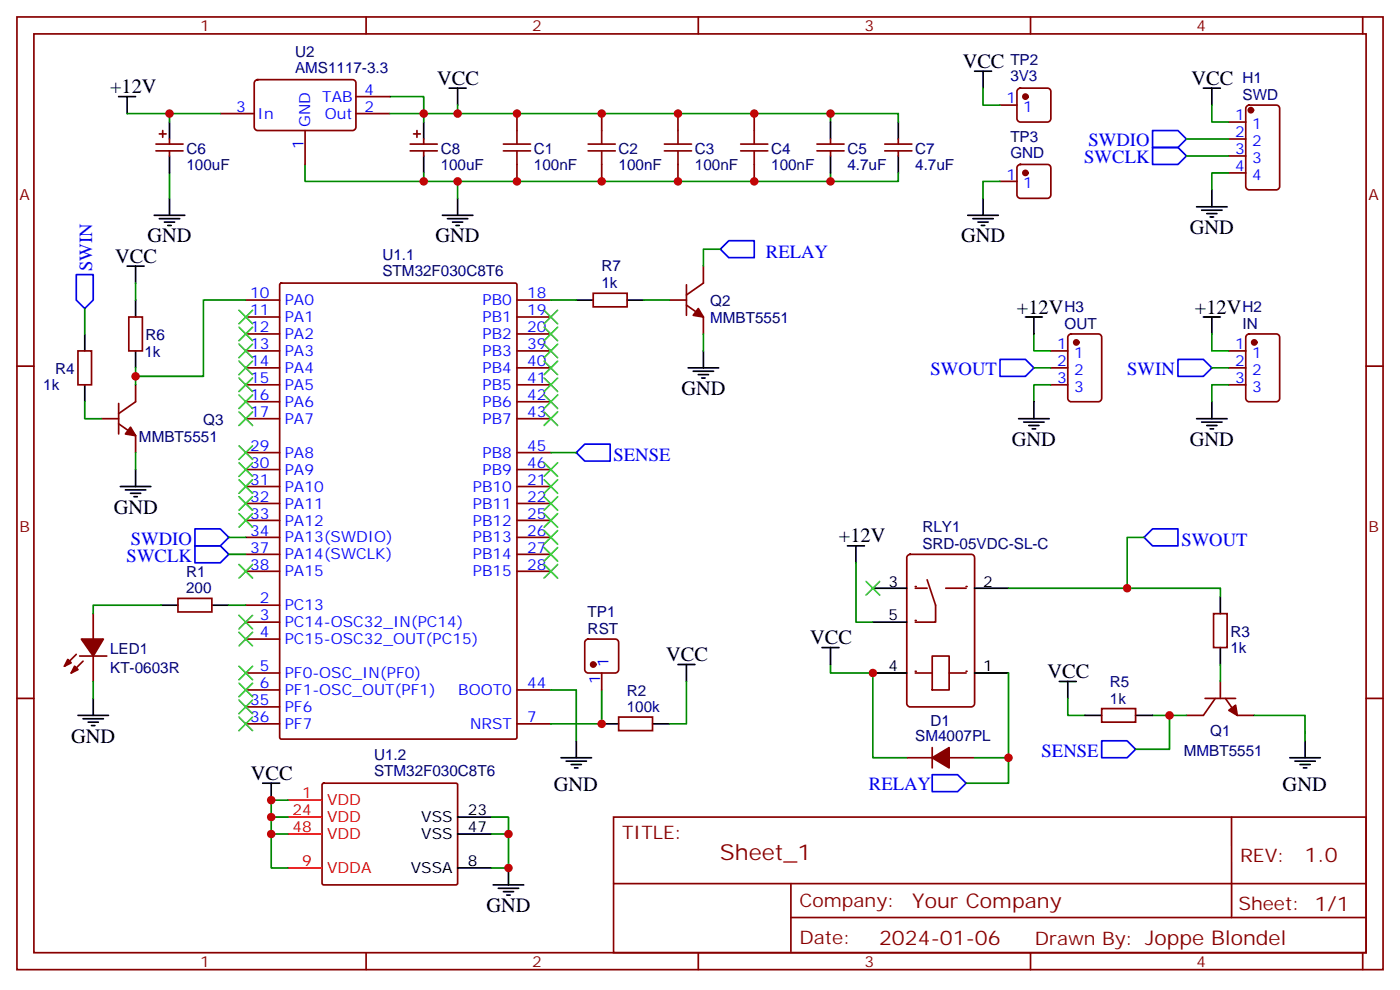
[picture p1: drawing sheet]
<svg xmlns="http://www.w3.org/2000/svg" width="291mm" height="206mm" viewBox="0 0 291 206" stroke-linecap="round" stroke-linejoin="round" font-family="sans-serif">
<g fill="none" stroke="#870000" stroke-width=".35">
<path d="M3.5 3.5h284.4v198.3h-284.4zM7.1 7.1h277.2v191.2h-277.2zM53.2 16.8l.4-.2h19.8a.71 .71 0 0 1 .7 .7v9.2a.76 .76 0 0 1-.7 .7h-19.8a.76 .76 0 0 1-.7-.7v-9.2zM76.2 3.5v3.6M145.3 3.5v3.6M214.5 3.5v3.6M283.6 3.5v3.6M45.9 23.6h7M63.5 27.2v7M74.1 23.6h7M74.1 20.1h7M107.6 23.6v3.6"/>
<path d="M107.6 34.2v3.5M125.2 23.6v3.6M125.2 34.2v3.5M141.1 23.6v3.6M141.1 34.2v3.5M157 23.6v3.6M157 34.2v3.5M184.1 31.4h5.7M184.1 30h5.7M187 28.9v1.1M187 31.4v1.1M255.8 25.4h3.5"/>
<path d="M255.8 28.9h3.5M255.8 32.5h3.5M255.8 36h3.5M259.5 22.1l.5-.2h5.6a.71 .71 0 0 1 .7 .7v16.2a.76 .76 0 0 1-.7 .7h-5.6a.76 .76 0 0 1-.7-.7v-16.2zM58.3 59.1l.3-.2h48.6l.3 .2 .1 94.4-.2 .3h-48.8l-.3-.2zM3.5 76.2h3.6M51.2 62.4h7M51.2 66h7M51.2 69.5h7M51.2 73h7M51.2 76.6h7M107.6 62.4h7.1"/>
<path d="M107.6 66h7.1M107.6 69.5h7.1M107.6 73h7.1M107.6 76.6h7.1M218.7 73h3.5M218.7 76.6h3.5M222.5 69.7l.5-.2h5.6a.71 .71 0 0 1 .7 .7v12.7a.76 .76 0 0 1-.7 .7h-5.6a.76 .76 0 0 1-.8-.7v-12.7zM255.8 73h3.5M255.8 76.6h3.5M259.5 69.7l.5-.2h5.6a.71 .71 0 0 1 .7 .7v12.7a.76 .76 0 0 1-.7 .7h-5.6a.76 .76 0 0 1-.7-.7v-12.7zM284.3 76.2h3.6M51.2 80.1h7"/>
<path d="M51.2 83.6h7M51.2 87.1h7M51.2 94.2h7M51.2 97.7h7M107.6 80.1h7.1M107.6 83.6h7.1M107.6 87.1h7.1M107.6 94.2h7.1M107.6 97.7h7.1M218.7 80.1h3.5M255.8 80.1h3.5M51.2 101.2h7"/>
<path d="M51.2 104.8h7M51.2 108.3h7M51.2 111.8h7M51.2 115.4h7M51.2 118.9h7M107.6 101.2h7.1M107.6 104.8h7.1M107.6 108.3h7.1M107.6 111.8h7.1M107.6 115.4h7.1M107.6 118.9h7.1M189 115.6l.4-.2h12.7a.71 .71 0 0 1 .7 .7v30.3a.76 .76 0 0 1-.7 .7h-12.7a.76 .76 0 0 1-.7-.7v-30.3z"/>
<path d="M15.9 136.2l-2.5 2.4M16.6 136.5h5.6M17.3 137.6l-2.5 2.5M19.4 127.7v5.3M19.4 136.5v5.3M37 124.5h7.1v2.9h-7.1zM51.2 125.9h7M51.2 129.5h7M51.2 133h7M194 136.5h3.6v7.1h-3.6zM3.5 145.3h3.6M51.2 143.6h7"/>
<path d="M51.2 150.6h7M51.2 140.1h7M51.2 147.1h7M107.6 143.6h7.1M107.6 150.6h7.1M128.8 149.2h7v2.8h-7zM190.5 140.1h3.5M197.6 140.1h3.5M284.3 145.3h3.6M67.1 163.2l.3-.2h27.7l.1 .3v20.7l-.3 .1h-27.7l-.2-.3zM127.7 170h156.6v28.3h-156.6zM256.3 170.1v20.8"/>
<path d="M76.2 198.3v3.5M127.7 183.9h156.5M145.3 198.3v3.5M164.6 190.9h119.6M164.6 183.9v14.1M214.5 198.3v3.5M283.6 198.3v3.5"/>
</g>
<path d="M60 166.5h7M60 170h7M60 173.6h7M60 180.6h7" fill="none" stroke="#f00" stroke-width=".35"/>
<g fill="none" stroke="#000" stroke-width=".35">
<path d="M93.5 18.3h3.5M95.2 18.3v3.6M250.5 18.3h3.5M252.2 18.3v3.6M24.7 20.1h3.5M26.5 20.1v3.5M187 25.4v3.5M187 32.5v3.5M252.2 39.5v3.5M32.1 44.8h6.4M33.2 45.5h4.2M34.2 46.2h2.1"/>
<path d="M34.9 46.9h.7M35.3 41.3v3.5M92.1 44.8h6.3M93.1 45.5h4.3M94.2 46.2h2.1M94.9 46.9h.7M95.2 41.3v3.5M249.1 43h6.3M250.1 43.7h4.3M251.2 44.5h2.1M251.9 45.2h.7M213.4 66h3.6"/>
<path d="M215.2 66v3.5M250.5 66h3.5M252.2 66v3.5M212 87.1h6.4M213.1 87.8h4.2M214.1 88.5h2.2M214.8 89.3h.7M215.2 83.6v3.5M249.1 87.1h6.3M250.1 87.8h4.3M251.2 88.5h2.1M251.9 89.3h.7"/>
<path d="M252.2 83.6v3.5M33.5 125.9h3.5M44.1 125.9h3.5M141.1 138.3h3.5M142.9 138.3v3.5M181.7 122.4h7M181.7 129.5h7M202.8 122.4h7.1M16.2 148.9h6.4M17.3 149.6h4.2M18.3 150.3h2.2M19 151h.8"/>
<path d="M19.4 145.3v3.6M116.8 157.7h6.3M117.8 158.4h4.3M118.9 159.1h2.1M119.6 159.8h.7M119.9 154.2v3.5M125.2 150.6h3.6M135.8 150.6h3.5M181.7 140.1h7M202.8 140.1h7.1M54.7 163h3.5M56.4 163v3.5"/>
<path d="M95.2 170h7.1M95.2 173.6h7.1M95.2 180.6h7.1M102.7 184.1h6.3M103.7 184.9h4.2M104.8 185.6h2.1M105.5 186.3h.7M105.8 180.6v3.5"/>
</g>
<g fill="none" stroke="#008700" stroke-width=".35">
<path d="M26.5 23.6h19.4M35.3 36v5.3M63.5 34.2v3.5h31.7v3.6M81.1 20.1h7.1v3.5h7v-1.7M81.1 23.6h7.1M95.2 23.6h77.7v1.8M172.9 36v1.7h-77.7M172.9 23.6h14.1v1.8M187 36v1.7h-14.1M246.9 28.9h8.9M246.9 32.5h8.9M252.2 21.9v3.5h3.6"/>
<path d="M255.8 36h-3.6v3.5M215.2 69.5v3.5h3.5M215.2 76.6h3.5M252.2 69.5v3.5h3.6M252.2 76.6h3.6M218.7 80.1h-3.5v3.5M255.8 80.1h-3.6v3.5M47.6 111.8h3.6M47.6 115.4h3.6M33.5 125.9h-14.1v1.8M47.6 125.9h3.6M19.4 141.8v3.5"/>
<path d="M114.7 143.6h5.2v10.6M125.2 143.6v7h-10.5M142.9 141.8v8.8h-3.6M56.4 173.6h3.6M56.4 170h3.6M60 166.5h-3.6v14.1h3.6M102.3 170h3.5v3.6h-3.5M105.8 173.6v7h-3.5"/>
</g>
<g fill="none" stroke="#a10000" stroke-width=".35">
<path d="M104.8 30h5.6M104.8 31.4h5.6M107.6 27.2v2.8M107.6 31.4v2.8M122.4 30h5.7M122.4 31.4h5.7M125.2 27.2v2.8M125.2 31.4v2.8M138.3 30h5.6M138.3 31.4h5.6M141.1 27.2v2.8M141.1 31.4v2.8"/>
<path d="M154.2 30h5.6M154.2 31.4h5.6M157 27.2v2.8M157 31.4v2.8"/>
</g>
<g fill="#870000" stroke="#870000" stroke-width=".35">
<path d="M15.5 138.6l.7 .7-1.4 .8z"/>
<path d="M14.1 137.2l.7 .7-1.4 .7z"/>
<path d="M16.9 133h4.6l-2.1 3.5z"/>
<circle cx="260.3" cy="22.9" r=".53"/>
<circle cx="261.1" cy="71.3" r=".53"/>
<circle cx="224" cy="71.3" r=".53"/>
</g>
<path d="M239.9 27.2h5.3l1.7 1.7-1.7 1.8h-5.3zM239.9 30.7h5.3l1.7 1.8-1.7 1.7h-5.3zM208.1 74.8h5.3l1.8 1.8-1.8 1.7h-5.3zM245.2 74.8h5.3l1.7 1.8-1.7 1.7h-5.3zM40.6 113.6h5.3l1.7 1.8-1.7 1.7h-5.3zM40.6 110.1h5.3l1.7 1.7-1.7 1.8h-5.3z" fill="none" stroke="#00f" stroke-width=".35"/>
<g fill="#870000">
<circle cx="190.5" cy="139.7" r=".18"/>
<circle cx="201.1" cy="139.7" r=".18"/>
</g>
<path d="M190.5 122.4h2.5M193 120.6l1.7 5.3v3.6h-4.2M196.8 122.4h4.3" fill="none" stroke="#870000" stroke-width=".35"/>
<g fill="#870000">
<circle cx="201.1" cy="122.1" r=".18"/>
<circle cx="190.5" cy="129.1" r=".18"/>
<circle cx="190.5" cy="122.1" r=".18"/>
</g>
<g fill="none" stroke="#000" stroke-width=".35">
<path d="M202.8 14.8h3.6M204.6 14.8v3.5M35.3 25.4v3.5M35.3 32.5v3.5M88.2 25.4v3.5M88.2 32.5v3.5M172.9 25.4v3.5M172.9 32.5v3.5M26.5 55.4h3.5M28.2 55.4v3.5M201.4 44.8h6.4M202.5 45.5h4.2"/>
<path d="M203.6 46.2h2.1M204.3 46.9h.7M204.6 41.3v3.5M17.6 69.5v3.5M28.2 62.4v3.6M28.2 73v3.6M119.9 62.4h3.6M130.5 62.4h3.6M143.2 76.6h6.4M144.3 77.3h4.2M145.3 78h2.2M146 78.7h.8"/>
<path d="M146.4 73v3.6M17.6 80.1v3.5M28.2 97.7v3.5M25 101.2h6.4M26.1 102h4.2M27.2 102.7h2.1M27.9 103.4h.7M176.4 113.6h3.5M178.2 113.6v3.5M171.1 134.8h3.5M172.9 134.8v3.5M254 124.2v3.5"/>
<path d="M254 134.8v3.5M220.5 141.8h3.5M222.2 141.8v3.5M225.8 148.9h3.5M236.4 148.9h3.5M268.5 157.7h6.3M269.5 158.4h4.3M270.6 159.1h2.1M271.3 159.8h.7M271.6 154.2v3.5"/>
</g>
<g fill="none" stroke="#008700" stroke-width=".35">
<path d="M204.6 18.3v3.6h3.5M35.3 23.6v1.8M88.2 23.6v1.8M88.2 36v1.7M208.1 37.7h-3.5v3.6M28.2 58.9v3.5M149.9 51.9h-3.5v3.5M17.6 64.2v5.3M28.2 76.6v3.5M51.2 62.4h-8.9v15.9h-14.1M114.7 62.4h5.2M134.1 62.4h5.2"/>
<path d="M146.4 69.5v3.5M17.6 83.6v3.5h3.6M28.2 94.2v3.5M114.7 94.2h5.2M178.2 117.1v12.4h3.5M238.1 111.8h-3.5v10.6M172.9 138.3v1.8h8.8v17.6h7M209.9 122.4h44.1v1.8M254 138.3v3.5M209.9 140.1v17.6h-7.1M209.9 157.7v5.3h-8.8M222.2 145.3v3.6h3.6"/>
<path d="M239.9 148.9h7M243.4 148.9v7h-7M261.1 148.9h10.5v5.3"/>
</g>
<path d="M15.9 57.2h3.5v5.2l-1.8 1.8-1.7-1.8zM151.7 50.1h5.3v3.5h-5.3l-1.8-1.7zM119.9 94.2l1.8-1.8h5.3v3.6h-5.3zM238.1 111.8l1.8-1.7h5.3v3.5h-5.3zM229.3 154.2h5.3l1.8 1.7-1.8 1.8h-5.3zM194 161.2h5.3l1.8 1.8-1.8 1.7h-5.3z" fill="none" stroke="#00f" stroke-width=".35"/>
<g fill="none" stroke="#870000" stroke-width=".35">
<path d="M211.9 18.6l.5-.3h5.6a.71 .71 0 0 1 .7 .8v5.6a.76 .76 0 0 1-.7 .7h-5.6a.76 .76 0 0 1-.7-.7v-5.6zM32.5 31.4h5.6M32.5 30h5.6M33.2 27.9h1.4M33.9 27.2v1.4M35.3 28.9v1.1M35.3 31.4v1.1M85.4 31.4h5.6M85.4 30h5.6M86.1 27.9h1.4M86.8 27.2v1.4M88.2 28.9v1.1"/>
<path d="M88.2 31.4v1.1M170 31.4h5.7M170 30h5.7M172.9 28.9v1.1M172.9 31.4v1.1M208.1 21.9h3.6M208.1 37.7h3.6M211.9 34.4l.5-.2h5.6a.71 .71 0 0 1 .7 .7v5.7a.76 .76 0 0 1-.7 .7h-5.6a.76 .76 0 0 1-.7-.7v-5.7zM142.9 59.3v6.3M146.4 55.4v3.5l-3.5 2.5M16.2 73h2.8v7.1h-2.8zM26.8 66h2.8v7h-2.8z"/>
<path d="M123.5 61h7v2.9h-7zM139.3 62.4h3.6M142.9 63.5l3.5 2.5v3.5M21.2 87.1h3.5M24.7 88.2l3.5 2.5v3.5M24.7 84v6.3M28.2 80.1v3.5l-3.5 2.5M121.9 133.2l.5-.2h5.7a.71 .71 0 0 1 .7 .7v5.6a.76 .76 0 0 1-.7 .8h-5.7a.76 .76 0 0 1-.7-.8v-5.6zM252.6 127.7h2.8v7.1h-2.8zM125.2 140.1v3.5M188.7 157.7h5.3M194 155.6v4.2"/>
<path d="M197.6 157.7h5.2M229.3 147.5h7.1v2.8h-7.1zM250.8 145.3h6.4M252.9 145.3l-2.4 3.6h-3.6M254 141.8v3.5M255.1 145.3l2.4 3.6h3.6"/>
</g>
<g fill="#870000" stroke="#870000" stroke-width=".35">
<path d="M255.8 147.8l1.4-1 .3 2.1z"/>
<path d="M145.3 64.2l1.1 1.8-2.1-.4z"/>
<path d="M194 157.7l3.6-2.1v4.2z"/>
<path d="M27.2 88.9l1 1.8-2.1-.4z"/>
<circle cx="123.5" cy="138.3" r=".53"/>
<circle cx="213.4" cy="20.1" r=".53"/>
<circle cx="213.4" cy="36" r=".53"/>
</g>
<g fill="none" stroke="#3c3" stroke-width=".35">
<path d="M49.7 64.6l2.9 2.8M49.7 68.1l2.9 2.8M49.7 71.6l2.9 2.8M49.7 75.1l2.9 2.9M49.7 78.7l2.9 2.8M52.6 64.6l-2.9 2.8M52.6 68.1l-2.9 2.8M52.6 71.6l-2.9 2.8M52.6 75.1l-2.9 2.9M52.6 78.7l-2.9 2.8M113.2 78.7l2.9 2.8M113.2 75.1l2.9 2.9"/>
<path d="M113.2 71.6l2.9 2.8M113.2 68.1l2.9 2.8M113.2 64.6l2.9 2.8M116.1 78.7l-2.9 2.8M116.1 75.1l-2.9 2.9M116.1 71.6l-2.9 2.8M116.1 68.1l-2.9 2.8M116.1 64.6l-2.9 2.8M49.7 82.2l2.9 2.8M49.7 85.7l2.9 2.8M49.7 92.8l2.9 2.8M49.7 96.3l2.9 2.8"/>
<path d="M49.7 99.8l2.9 2.9M52.6 82.2l-2.9 2.8M52.6 85.7l-2.9 2.8M52.6 92.8l-2.9 2.8M52.6 96.3l-2.9 2.8M52.6 99.8l-2.9 2.9M113.2 99.8l2.9 2.9M113.2 96.3l2.9 2.8M113.2 85.7l2.9 2.8M113.2 82.2l2.9 2.8M116.1 99.8l-2.9 2.9M116.1 96.3l-2.9 2.8"/>
<path d="M116.1 85.7l-2.9 2.8M116.1 82.2l-2.9 2.8M49.7 103.4l2.9 2.8M49.7 106.9l2.9 2.8M49.7 117.5l2.9 2.8M52.6 103.4l-2.9 2.8M52.6 106.9l-2.9 2.8M52.6 117.5l-2.9 2.8M113.2 117.5l2.9 2.8M113.2 113.9l2.9 2.9M113.2 110.4l2.9 2.8M113.2 106.9l2.9 2.8"/>
<path d="M113.2 103.4l2.9 2.8M116.1 117.5l-2.9 2.8M116.1 113.9l-2.9 2.9M116.1 110.4l-2.9 2.8M116.1 106.9l-2.9 2.8M116.1 103.4l-2.9 2.8M49.7 128.1l2.9 2.8M49.7 131.6l2.9 2.8M49.7 138.6l2.9 2.9M52.6 138.6l-2.9 2.9M52.6 128.1l-2.9 2.8M52.6 131.6l-2.9 2.8"/>
<path d="M180.3 121l2.8 2.8M183.1 121l-2.8 2.8M49.7 142.2l2.9 2.8M49.7 145.7l2.9 2.8M49.7 149.2l2.9 2.8M52.6 149.2l-2.9 2.8M52.6 145.7l-2.9 2.8M52.6 142.2l-2.9 2.8"/>
</g>
<g fill="#c00">
<circle cx="95.3" cy="23.6" r=".88"/>
<circle cx="107.6" cy="23.6" r=".88"/>
<circle cx="125.2" cy="23.6" r=".88"/>
<circle cx="141.1" cy="23.6" r=".88"/>
<circle cx="141.1" cy="37.7" r=".88"/>
<circle cx="125.2" cy="37.7" r=".88"/>
<circle cx="95.3" cy="37.7" r=".88"/>
<circle cx="107.6" cy="37.7" r=".88"/>
<circle cx="157" cy="23.6" r=".88"/>
<circle cx="157" cy="37.7" r=".88"/>
<circle cx="105.8" cy="180.6" r=".88"/>
<circle cx="105.8" cy="173.6" r=".88"/>
<circle cx="56.4" cy="166.5" r=".88"/>
<circle cx="56.4" cy="170" r=".88"/>
<circle cx="56.4" cy="173.6" r=".88"/>
<circle cx="88.2" cy="23.6" r=".88"/>
<circle cx="172.9" cy="23.6" r=".88"/>
<circle cx="172.9" cy="37.7" r=".88"/>
<circle cx="234.6" cy="122.4" r=".88"/>
<circle cx="243.4" cy="148.9" r=".88"/>
<circle cx="181.7" cy="140.1" r=".88"/>
<circle cx="209.9" cy="157.7" r=".88"/>
<circle cx="28.2" cy="78.3" r=".88"/>
<circle cx="125.2" cy="150.6" r=".88"/>
<circle cx="88.2" cy="37.7" r=".88"/>
<circle cx="35.3" cy="23.6" r=".88"/>
</g>
<text font-size="4.6" fill="#800" x="149.8" y="179.1">Sheet_1</text>
<g font-size="4.2">
<text x="91" y="17.6">VCC</text>
<text x="200.4" y="14.1">VCC</text>
<text x="248" y="17.6">VCC</text>
<text x="22.9" y="19.4">+12V</text>
<text x="30.7" y="50.4">GND</text>
<text x="90.7" y="50.4">GND</text>
<text x="200" y="50.4">GND</text>
<text x="247.6" y="48.7">GND</text>
<text x="24" y="54.7">VCC</text>
<text x="211.7" y="65.3">+12V</text>
<text x="248.7" y="65.3">+12V</text>
<text x="141.8" y="82.2">GND</text>
<text x="210.6" y="92.8">GND</text>
<text x="247.6" y="92.8">GND</text>
<text x="23.7" y="106.9">GND</text>
<text x="174.6" y="112.9">+12V</text>
<text x="138.6" y="137.6">VCC</text>
<text x="168.6" y="134.1">VCC</text>
<text x="218" y="141.1">VCC</text>
<text x="14.8" y="154.5">GND</text>
<text x="52.2" y="162.3">VCC</text>
<text x="115.3" y="164.7">GND</text>
<text x="267" y="164.7">GND</text>
<text x="101.2" y="189.8">GND</text>
</g>
<g font-size="4.2" fill="#800">
<text x="271.5" y="179.3">1.0</text>
<text x="189.9" y="188.9">Your Company</text>
<text x="183" y="196.7">2024-01-06</text>
</g>
<g font-size="3.9" fill="#00f">
<text x="225.7" y="34">SWCLK</text>
<text x="226.5" y="30.5">SWDIO</text>
<text x="159.4" y="53.7">RELAY</text>
<text x="19.2" y="56.4" transform="rotate(-90 19.2 56.4)">SWIN</text>
<text x="193.7" y="78.1">SWOUT</text>
<text x="234.6" y="78.1">SWIN</text>
<text x="127.7" y="95.9">SENSE</text>
<text x="27.2" y="113.3">SWDIO</text>
<text x="245.9" y="113.7">SWOUT</text>
<text x="26.4" y="116.9">SWCLK</text>
<text x="216.8" y="157.5">SENSE</text>
<text x="180.9" y="164.5">RELAY</text>
</g>
<g font-size="3.9" fill="#800">
<text x="129.5" y="174.6">TITLE:</text>
<text x="258.1" y="179.3">REV:</text>
<text x="166.4" y="188.8">Company:</text>
<text x="257.7" y="189.4">Sheet: 1/1</text>
<text x="166.4" y="196.5">Date:</text>
<text x="215.4" y="196.6">Drawn By: Joppe Blondel</text>
</g>
<g font-size="3.2" fill="#800">
<text x="41.6" y="6.5">1</text>
<text x="110.8" y="6.5">2</text>
<text x="179.9" y="6.5">3</text>
<text x="249.1" y="6.5">4</text>
<text x="4.1" y="41.6">A</text>
<text x="284.9" y="41.6">A</text>
<text x="4.1" y="110.8">B</text>
<text x="284.9" y="110.8">B</text>
<text x="41.6" y="201.3">1</text>
<text x="110.8" y="201.3">2</text>
<text x="179.9" y="201.3">3</text>
<text x="249.1" y="201.3">4</text>
</g>
<g font-size="3.2" fill="#000080">
<text x="61.4" y="11.8">U2</text>
<text x="61.4" y="15.2">AMS1117-3.3</text>
<text x="210.3" y="16.9">3V3</text>
<text x="210.3" y="13.6">TP2</text>
<text x="258.6" y="17.2">H1</text>
<text x="258.6" y="20.7">SWD</text>
<text x="210.3" y="29.5">TP3</text>
<text x="38.8" y="35.4">100uF</text>
<text x="38.8" y="32">C6</text>
<text x="91.7" y="35.4">100uF</text>
<text x="91.7" y="32">C8</text>
<text x="111.1" y="35.4">100nF</text>
<text x="111.1" y="32">C1</text>
<text x="128.8" y="35.4">100nF</text>
<text x="128.8" y="32">C2</text>
<text x="144.6" y="35.4">100nF</text>
<text x="144.6" y="32">C3</text>
<text x="160.5" y="35.4">100nF</text>
<text x="160.5" y="32">C4</text>
<text x="176.4" y="35.4">4.7uF</text>
<text x="176.4" y="32">C5</text>
<text x="190.5" y="35.4">4.7uF</text>
<text x="190.5" y="32">C7</text>
<text x="210.3" y="32.8">GND</text>
<text x="79.6" y="57.5">STM32F030C8T6</text>
<text x="79.6" y="54.2">U1.1</text>
<text x="125.2" y="60">1k</text>
<text x="125.2" y="56.5">R7</text>
<text x="147.8" y="63.7">Q2</text>
<text x="221.6" y="64.9">H3</text>
<text x="258.6" y="64.9">H2</text>
<text x="30.3" y="70.8">R6</text>
<text x="147.8" y="67.2">MMBT5551</text>
<text x="221.6" y="68.4">OUT</text>
<text x="258.6" y="68.4">IN</text>
<text x="11.5" y="77.9">R4</text>
<text x="30.1" y="74.2">1k</text>
<text x="9" y="81.2">1k</text>
<text x="42.3" y="88.4">Q3</text>
<text x="28.9" y="91.9">MMBT5551</text>
<text x="192" y="110.8">RLY1</text>
<text x="38.7" y="120">R1</text>
<text x="192" y="114.3">SRD-05VDC-SL-C</text>
<text x="38.7" y="123.5">200</text>
<text x="122.3" y="131.9">RST</text>
<text x="122.3" y="128.5">TP1</text>
<text x="22.9" y="136.1">LED1</text>
<text x="256.1" y="135.9">1k</text>
<text x="256.1" y="132.6">R3</text>
<text x="22.9" y="140.1">KT-0603R</text>
<text x="231" y="142.9">R5</text>
<text x="130.5" y="148.2">100k</text>
<text x="130.5" y="144.8">R2</text>
<text x="231" y="146.4">1k</text>
<text x="190.5" y="154.2">SM4007PL</text>
<text x="193.7" y="151">D1</text>
<text x="251.9" y="153.1">Q1</text>
<text x="77.8" y="161.6">STM32F030C8T6</text>
<text x="77.8" y="158.2">U1.2</text>
<text x="246.4" y="157.3">MMBT5551</text>
</g>
<g font-size="3.2" fill="#00f">
<text x="49.1" y="23.3">3</text>
<text x="67.1" y="21.2">TAB</text>
<text x="75.8" y="23.3">2</text>
<text x="75.8" y="19.8">4</text>
<text x="209.5" y="21.5">1</text>
<text x="213" y="23.3">1</text>
<text x="53.6" y="24.7">In</text>
<text x="64.6" y="26.5" transform="rotate(-90 64.6 26.5)">GND</text>
<text x="67.6" y="24.7">Out</text>
<text x="257.1" y="25">1</text>
<text x="257.1" y="28.6">2</text>
<text x="260.6" y="26.8">1</text>
<text x="63.1" y="30.9" transform="rotate(-90 63.1 30.9)">1</text>
<text x="257.1" y="32.1">3</text>
<text x="257.1" y="35.6">4</text>
<text x="260.6" y="30.3">2</text>
<text x="260.6" y="33.9">3</text>
<text x="209.5" y="37.4">1</text>
<text x="213" y="39.2">1</text>
<text x="260.6" y="37.4">4</text>
<text x="52.1" y="62.1">10</text>
<text x="52.1" y="65.6">11</text>
<text x="59.3" y="63.5">PA0</text>
<text x="100.4" y="63.5">PB0</text>
<text x="109.7" y="62.1">18</text>
<text x="109.7" y="65.6">19</text>
<text x="52.1" y="69.1">12</text>
<text x="59.3" y="67">PA1</text>
<text x="59.3" y="70.6">PA2</text>
<text x="100.4" y="67">PB1</text>
<text x="100.4" y="70.6">PB2</text>
<text x="109.7" y="69.1">20</text>
<text x="52.1" y="72.7">13</text>
<text x="52.1" y="76.2">14</text>
<text x="59.3" y="74.1">PA3</text>
<text x="59.3" y="77.6">PA4</text>
<text x="100.4" y="74.1">PB3</text>
<text x="100.4" y="77.6">PB4</text>
<text x="109.7" y="72.7">39</text>
<text x="109.7" y="76.2">40</text>
<text x="220.1" y="72.7">1</text>
<text x="220.1" y="76.2">2</text>
<text x="223.6" y="74.4">1</text>
<text x="223.6" y="78">2</text>
<text x="257.1" y="72.7">1</text>
<text x="257.1" y="76.2">2</text>
<text x="260.6" y="74.4">1</text>
<text x="260.6" y="78">2</text>
<text x="52.1" y="79.7">15</text>
<text x="52.1" y="83.3">16</text>
<text x="59.3" y="81.1">PA5</text>
<text x="100.4" y="81.1">PB5</text>
<text x="109.7" y="79.7">41</text>
<text x="109.7" y="83.3">42</text>
<text x="220.1" y="79.7">3</text>
<text x="223.6" y="81.5">3</text>
<text x="257.1" y="79.7">3</text>
<text x="260.6" y="81.5">3</text>
<text x="52.1" y="86.8">17</text>
<text x="59.3" y="84.7">PA6</text>
<text x="59.3" y="88.2">PA7</text>
<text x="100.4" y="84.7">PB6</text>
<text x="100.4" y="88.2">PB7</text>
<text x="109.7" y="86.8">43</text>
<text x="52.1" y="93.8">29</text>
<text x="59.3" y="95.2">PA8</text>
<text x="100.4" y="95.2">PB8</text>
<text x="109.7" y="93.8">45</text>
<text x="52.1" y="97.4">30</text>
<text x="52.1" y="100.9">31</text>
<text x="59.3" y="98.8">PA9</text>
<text x="100.4" y="98.8">PB9</text>
<text x="109.7" y="97.4">46</text>
<text x="109.7" y="100.9">21</text>
<text x="52.1" y="104.4">32</text>
<text x="52.1" y="108">33</text>
<text x="59.3" y="102.3">PA10</text>
<text x="59.3" y="105.8">PA11</text>
<text x="98.4" y="102.3">PB10</text>
<text x="98.4" y="105.8">PB11</text>
<text x="109.7" y="104.4">22</text>
<text x="109.7" y="108">25</text>
<text x="52.1" y="111.5">34</text>
<text x="59.3" y="109.4">PA12</text>
<text x="59.3" y="112.9">PA13(SWDIO)</text>
<text x="98.4" y="109.4">PB12</text>
<text x="98.4" y="112.9">PB13</text>
<text x="109.7" y="111.5">26</text>
<text x="52.1" y="115">37</text>
<text x="52.1" y="118.5">38</text>
<text x="59.3" y="116.4">PA14(SWCLK)</text>
<text x="59.3" y="119.9">PA15</text>
<text x="98.4" y="116.4">PB14</text>
<text x="98.4" y="119.9">PB15</text>
<text x="109.7" y="115">27</text>
<text x="109.7" y="118.5">28</text>
<text x="54.1" y="125.6">2</text>
<text x="54.1" y="129.1">3</text>
<text x="59.3" y="127">PC13</text>
<text x="59.3" y="130.5">PC14-OSC32_IN(PC14)</text>
<text x="54.1" y="132.6">4</text>
<text x="59.3" y="134.1">PC15-OSC32_OUT(PC15)</text>
<text x="54.1" y="139.7">5</text>
<text x="54.1" y="143.2">6</text>
<text x="59.3" y="141.1">PF0-OSC_IN(PF0)</text>
<text x="109.7" y="143.2">44</text>
<text x="124.9" y="142.2" transform="rotate(-90 124.9 142.2)">1</text>
<text x="126.6" y="138.7" transform="rotate(-90 126.6 138.7)">1</text>
<text x="52.1" y="146.8">35</text>
<text x="59.3" y="144.6">PF1-OSC_OUT(PF1)</text>
<text x="59.3" y="148.2">PF6</text>
<text x="95.4" y="144.6">BOOT0</text>
<text x="52.1" y="150.3">36</text>
<text x="59.3" y="151.7">PF7</text>
<text x="97.8" y="151.7">NRST</text>
<text x="109.7" y="150.3">7</text>
</g>
<g font-size="3.2">
<text x="185" y="122.1">3</text>
<text x="204.6" y="122.1">2</text>
<text x="185" y="129.1">5</text>
<text x="185" y="139.7">4</text>
<text x="204.6" y="139.7">1</text>
<text x="87.7" y="171.1">VSS</text>
<text x="97.4" y="169.7">23</text>
<text x="97.4" y="173.2">47</text>
<text x="87.7" y="174.6">VSS</text>
<text x="85.5" y="181.7">VSSA</text>
<text x="97.4" y="180.3">8</text>
</g>
<g font-size="3.2" fill="#f00">
<text x="62.9" y="166.2">1</text>
<text x="68.1" y="167.6">VDD</text>
<text x="60.9" y="169.7">24</text>
<text x="60.9" y="173.2">48</text>
<text x="68.1" y="171.1">VDD</text>
<text x="68.1" y="174.6">VDD</text>
<text x="62.9" y="180.3">9</text>
<text x="68.1" y="181.7">VDDA</text>
</g>
</svg>
